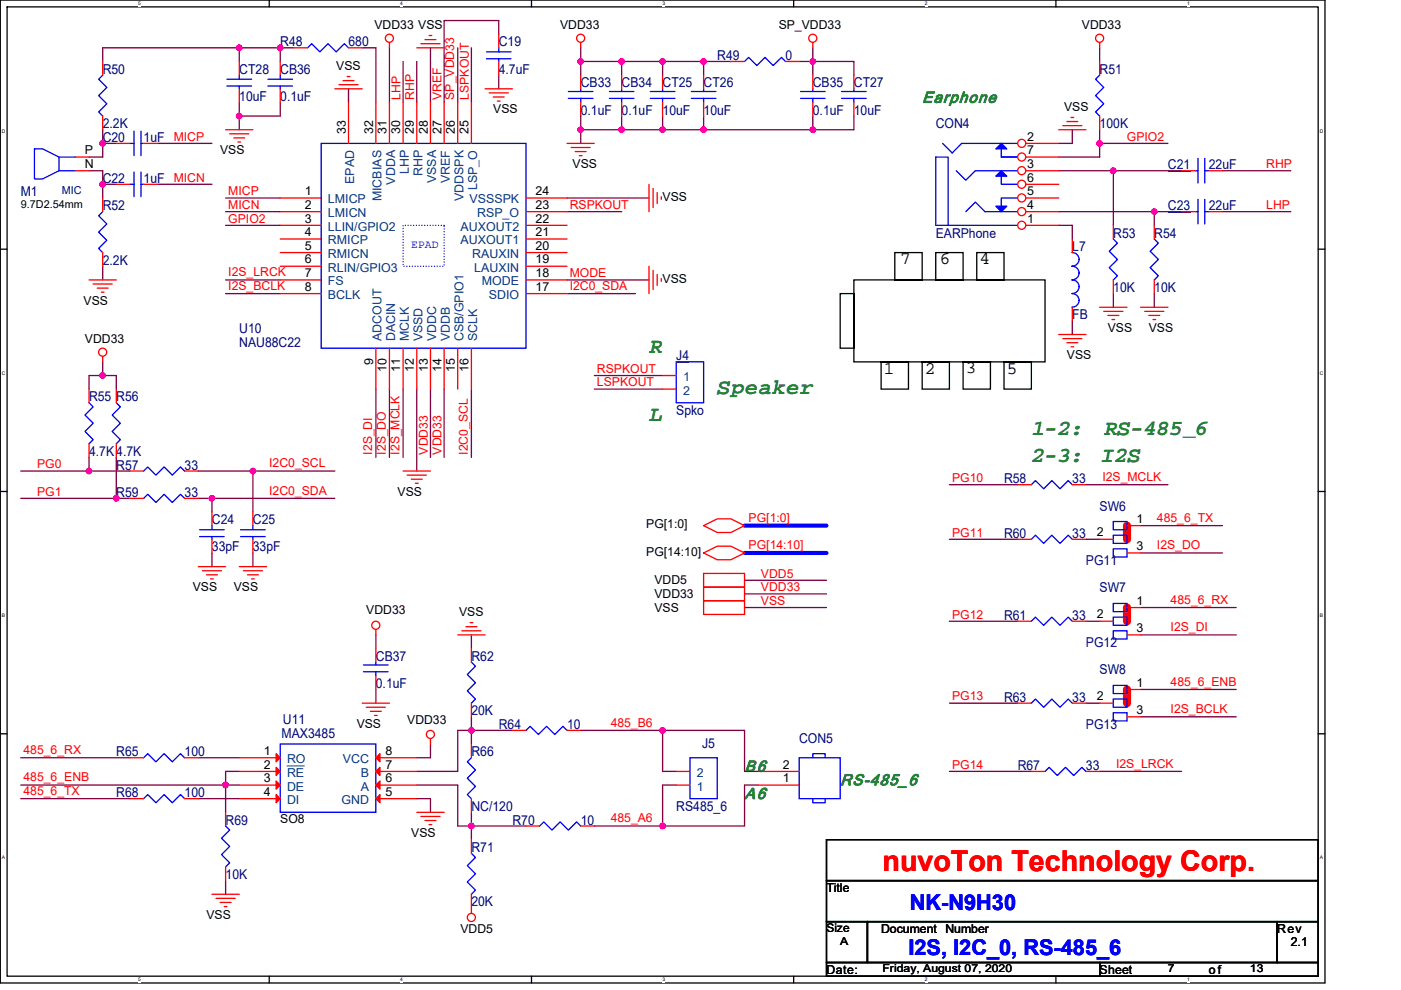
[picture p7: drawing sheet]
<svg xmlns="http://www.w3.org/2000/svg" width="297mm" height="210mm" viewBox="0 0 297 210" stroke-linecap="round" stroke-linejoin="round" font-family="sans-serif">
<path d="M.1 0h280.8v208.5h-280.8zM1.5 1.5h278v205.6h-278z" fill="none" stroke="#000" stroke-width=".28"/>
<g fill="#fff">
<path d="M29.3 .2h.6v1.1h-.6z"/>
<path d="M29.3 207.2h.6v1.2h-.6z"/>
</g>
<path d="M57.1 0v1.5M57.1 207.1v1.4" fill="none" stroke="#000" stroke-width=".28"/>
<g fill="#fff">
<path d="M84.9 .2h.5v1.1h-.5z"/>
<path d="M84.9 207.2h.5v1.2h-.5z"/>
</g>
<path d="M112.7 0v1.5M112.7 207.1v1.4" fill="none" stroke="#000" stroke-width=".28"/>
<g fill="#fff">
<path d="M140.5 .2h.6v1.1h-.6z"/>
<path d="M140.5 207.2h.6v1.2h-.6z"/>
</g>
<path d="M168.3 0v1.5M168.3 207.1v1.4" fill="none" stroke="#000" stroke-width=".28"/>
<g fill="#fff">
<path d="M196.1 .2h.5v1.1h-.5z"/>
<path d="M196.1 207.2h.5v1.2h-.5z"/>
</g>
<path d="M223.9 0v1.5M223.9 207.1v1.4" fill="none" stroke="#000" stroke-width=".28"/>
<g fill="#fff">
<path d="M251.7 .2h.5v1.1h-.5z"/>
<path d="M251.7 207.2h.5v1.2h-.5z"/>
<path d="M.4 27.2h.8v1.1h-.8z"/>
<path d="M279.8 27.2h.8v1.1h-.8z"/>
<path d="M.4 78.5h.8v1.2h-.8z"/>
<path d="M279.8 78.5h.8v1.2h-.8z"/>
</g>
<path d="M.1 52.9h1.4M279.5 52.9h1.4" fill="none" stroke="#000" stroke-width=".28"/>
<g fill="#fff">
<path d="M.4 129.9h.7v1.2h-.7z"/>
<path d="M279.8 129.9h.7v1.2h-.7z"/>
</g>
<path d="M.1 104.2h1.4M279.5 104.2h1.4" fill="none" stroke="#000" stroke-width=".28"/>
<g fill="#fff">
<path d="M.4 181.3h.7v1.2h-.7z"/>
<path d="M279.8 181.3h.7v1.2h-.7z"/>
</g>
<g fill="none" stroke="#000" stroke-width=".28">
<path d="M181 59.4h40.6v17.4h-40.6zM189.7 53.6h5.8v5.8h-5.8zM198.4 53.6h5.8v5.8h-5.8zM207.1 53.6h5.8v5.8h-5.8zM178.1 62.3h2.9v11.6h-2.9zM186.8 76.8h5.8v5.7h-5.8zM195.5 76.8h5.8v5.7h-5.8zM204.2 76.8h5.8v5.7h-5.8zM212.9 76.8h5.8v5.7h-5.8zM.1 155.6h1.4M279.5 155.6h1.4M175.2 178.1h104.3v8.7h-104.3z"/>
<path d="M175.2 186.8h104.3v8.7h-104.3zM175.2 195.5h8.7v8.7h-8.7zM183.9 195.5h86.9v8.7h-86.9zM270.8 195.5h8.7v8.7h-8.7zM175.2 204.2h57.9v2.9h-57.9zM233.1 204.2h46.4v2.9h-46.4z"/>
</g>
<path d="M238.9 111.5v2.9M238.9 128.9v2.9M238.9 146.2v2.9" fill="none" stroke="#f00" stroke-width="1.7"/>
<g fill="none" stroke="#800040" stroke-width=".28">
<path d="M50.7 10.1v2.9M50.7 10.1h-28.9v2.9M50.7 10.1h8.7M59.4 10.1v2.9M59.4 10.1h2.9M73.9 18.8v2.9M76.8 10.1h2.9v11.6M82.6 10.1v11.6M85.5 13v8.7M88.4 13v8.7M91.3 10.1v11.6M97 10.1v11.6"/>
<path d="M99.9 10.1v11.6M105.7 7.3v-2.9h-11.5v17.3M105.7 15.9v2.9M123.1 13v2.9M123.1 10.1v2.9M123.1 13h8.7M131.8 13v2.9M131.8 13h8.7M140.5 13v2.9M140.5 13h8.7M149.2 13v2.9M149.2 13h5.8"/>
<path d="M169.4 13h2.9M172.3 13h8.7v2.9M172.3 13v2.9M172.3 10.1v2.9M233.1 10.1v2.9M18.9 36.2h2.9v2.9M21.8 39.1h2.9M21.8 30.4h2.9M21.8 30.4v2.9h-2.9M21.8 39.1v2.9M21.8 27.5v2.9M33.4 30.4h11.5"/>
<path d="M33.4 39.1h11.5M50.7 21.7v2.9M50.7 24.6v2.9M59.4 21.7v2.9h-8.7M123.1 27.5v2.9M123.1 24.6v2.9M123.1 27.5h8.7M131.8 24.6v2.9M131.8 27.5h8.7M140.5 24.6v2.9M140.5 27.5h8.7M149.2 24.6v2.9"/>
<path d="M149.2 27.5h23.1M172.3 24.6v2.9M181 24.6v2.9h-8.7M224.5 36.2h11.5v11.6M227.3 27.5v2.9h-2.8M233.1 30.4h14.5M233.1 27.5v2.9M233.1 30.4v2.9h-8.6M236 36.2h14.5M259.2 36.2h14.5M21.8 56.5v2.9M47.8 42h11.6"/>
<path d="M47.8 44.9h11.6M47.8 59.4h11.6M47.8 47.8h11.6M120.2 44.9h11.6M120.2 59.4h17.4M120.2 42h17.4M224.5 47.8h2.8v2.9M224.5 44.9h20.2M244.7 44.9h5.8M244.7 44.9v2.9M259.2 44.9h14.5M21.8 79.7h2.9v2.8"/>
<path d="M21.8 79.7h-2.9v2.8M21.8 76.8v2.9M47.8 62.3h11.6M120.2 62.3h14.5M126 79.7h14.5M227.3 68.1v2.9M236 62.3v2.9M244.7 62.3v2.9M4.4 99.9h14.5M18.9 97v2.9M18.9 99.9h8.7M24.7 97v8.7"/>
<path d="M42 99.9h11.6M53.6 99.9v8.7M53.6 99.9h17.4M79.7 82.5v14.5M82.6 82.5v14.5M85.5 82.5v14.5M88.4 82.5v17.4M91.3 82.5v14.5M94.2 82.5v14.5M99.9 82.5v14.5M126 82.5h14.5M4.4 105.7h20.3"/>
<path d="M24.7 105.7h2.9M42 105.7h2.9M44.9 117.3v2.9M44.9 105.7v2.9M44.9 105.7h26.1M53.6 117.3v2.9M201.3 102.8h14.5M201.3 114.4h14.5M230.2 114.4h2.9M230.2 102.8h17.4M241.8 111.5h17.4M241.8 117.3h17.4"/>
<path d="M79.7 134.7v2.9M99.9 134.7v2.9M157.9 126h17.3M157.9 128.9h17.3M157.9 123.1h17.3M201.3 131.8h14.5M230.2 131.8h2.9M241.8 134.7h20.3M241.8 128.9h20.3M79.7 146.2v2.9M91.3 157.8v2.9h-2.9M99.9 157.8v-2.9h-2.9v8.7h-8.6"/>
<path d="M99.9 152v2.9h8.7M123.1 154.9h17.4M140.5 154.9v8.7h2.9M140.5 154.9h17.4v8.7h2.9M201.3 149.1h14.5M230.2 149.1h2.9M241.8 152h20.3M241.8 146.2h20.3M4.4 160.7h23.2M4.4 166.5h43.4M4.4 169.4h23.2M42 160.7h8.7"/>
<path d="M42 169.4h8.7M47.8 166.5v5.8M47.8 166.5h2.9M50.7 163.6h-2.9v2.9M88.4 169.4h2.9v2.9M88.4 166.5h8.6v8.7h2.9M99.9 172.3v2.9M99.9 175.2v2.9M99.9 175.2h11.6M126 175.2h14.5M143.4 166.5h-2.9v8.7M160.8 166.5h-2.9v8.7h-17.4"/>
<path d="M201.3 163.6h17.4M233.1 163.6h17.4M47.8 186.8v2.9"/>
</g>
<g fill="#f0f" stroke="#f0f" stroke-width=".28">
<circle cx="59.4" cy="10.1" r=".57"/>
<circle cx="50.7" cy="10.1" r=".57"/>
<circle cx="21.8" cy="79.6" r=".57"/>
<circle cx="21.8" cy="39.1" r=".57"/>
<circle cx="21.8" cy="30.4" r=".57"/>
<circle cx="50.7" cy="24.6" r=".57"/>
<circle cx="123.1" cy="27.5" r=".57"/>
<circle cx="123.1" cy="13" r=".57"/>
<circle cx="131.8" cy="27.5" r=".57"/>
<circle cx="149.2" cy="27.5" r=".57"/>
<circle cx="140.5" cy="27.5" r=".57"/>
<circle cx="172.3" cy="27.5" r=".57"/>
<circle cx="172.3" cy="13" r=".57"/>
<circle cx="149.2" cy="13" r=".57"/>
<circle cx="140.5" cy="13" r=".57"/>
<circle cx="131.8" cy="13" r=".57"/>
<circle cx="44.9" cy="105.7" r=".57"/>
<circle cx="53.6" cy="99.9" r=".57"/>
<circle cx="18.9" cy="99.9" r=".57"/>
<circle cx="24.7" cy="105.7" r=".57"/>
<circle cx="233.1" cy="30.4" r=".57"/>
<circle cx="244.7" cy="44.9" r=".57"/>
<circle cx="236" cy="36.2" r=".57"/>
<circle cx="47.8" cy="166.5" r=".57"/>
<circle cx="99.9" cy="175.2" r=".57"/>
<circle cx="99.9" cy="154.9" r=".57"/>
<circle cx="140.5" cy="154.9" r=".57"/>
<circle cx="140.5" cy="175.2" r=".57"/>
</g>
<path d="M157.9 111.5h17.3M157.9 117.3h17.3" fill="none" stroke="#00f" stroke-width=".87"/>
<g fill="none" stroke="#f00" stroke-width=".28">
<path d="M21.8 13v2.9M50.7 18.8v2.9M50.7 13v2.9M62.3 10.1h2.9M71 18.8h5.8M71.9 18h4M72.7 17.1h2.4M73.6 16.2h.6M73.9 10.1h2.9M82.6 9v1.1M88.4 10.1h5.8M89.2 9.3h4.1"/>
<path d="M90.1 8.4h2.3M91 7.5h.5M102.8 18.8h5.8M103.7 19.7h4.1M105.7 13v2.9M105.7 7.3v2.8M123.1 9v1.1M123.1 15.9v2.9M140.5 15.9v2.9M149.2 15.9v2.9M155 13h2.9M166.6 13h2.8"/>
<path d="M172.3 9v1.1M172.3 15.9v2.9M181 15.9v2.9M233.1 9v1.1M233.1 13v2.9M16 33.3h2.9M16 36.2h2.9M21.8 24.6v2.9M24.7 30.4h2.9M24.7 39.1h2.9M30.5 30.4h2.9M30.5 39.1h2.9"/>
<path d="M47.8 27.5h5.8M48.7 28.4h4M49.6 29.3h2.3M50.4 30.1h.6M73.9 21.7v8.7M79.7 21.7v8.7M82.6 21.7v8.7M85.5 21.7v8.7M88.4 21.7v8.7M91.3 21.7v8.7M94.2 21.7v8.7M97 21.7v8.7"/>
<path d="M99.9 21.7v8.7M104.6 20.6h2.3M105.4 21.4h.6M120.2 30.4h5.8M121.1 31.3h4M122 32.2h2.3M122.8 33h.6M123.1 21.7v2.9M137.6 39.1v5.8M138.5 40v4M140.5 21.7v2.9M149.2 21.7v2.9"/>
<path d="M172.3 21.7v2.9M181 21.7v2.9M224.5 27.5h5.7M225.3 26.6h4.1M226.2 25.8h2.3M227.1 24.9h.5M233.1 24.6v2.9M250.5 36.2h2.9M256.3 36.2h2.9M18.9 59.4h5.8M21.8 53.6v2.9M21.8 42v2.9"/>
<path d="M59.4 42h8.7M59.4 44.9h8.7M59.4 47.8h8.7M59.4 50.7h8.7M59.4 53.6h8.7M59.4 56.5h8.7M59.4 59.4h8.7M111.5 59.4h8.7M111.5 56.5h8.7M111.5 53.6h8.7M111.5 50.7h8.7M111.5 47.8h8.7"/>
<path d="M111.5 44.9h8.7M111.5 42h8.7M137.6 56.5v5.8M138.5 57.3v4.1M139.3 40.8v2.4M139.3 58.2v2.3M140.2 41.7v.6M140.2 59.1v.6M227.3 50.7v2.9M236 47.8v2.9M236 59.4v2.9M250.5 44.9h2.9"/>
<path d="M256.3 44.9h2.9M19.7 60.2h4.1M20.6 61.1h2.3M21.5 62h.6M21.8 75.6v1.2M59.4 62.3h8.7M79.7 73.9v8.6M82.6 73.9v8.6M85.5 73.9v8.6M88.4 73.9v8.6M91.3 73.9v8.6M94.2 73.9v8.6"/>
<path d="M97 73.9v8.6M99.9 73.9v8.6M111.5 62.3h8.7M224.5 71h5.7M225.3 71.8h4.1M226.2 72.7h2.3M227.1 73.6h.5M227.3 65.2v2.9M233.1 65.2h5.8M234 66h4.1M234.9 66.9h2.3M235.8 67.8h.5"/>
<path d="M241.8 65.2h5.8M242.7 66h4.1M243.6 66.9h2.3M244.5 67.8h.5M18.9 82.5v2.9M18.9 94.1v2.9M85.5 99.9h5.8M27.6 105.7h2.9M39.1 105.7h2.9M44.9 114.4v2.9M44.9 108.6v2.9M53.6 114.4v2.9"/>
<path d="M53.6 108.6v2.9M86.3 100.8h4.1M87.2 101.6h2.3M88.1 102.5h.6M149.2 111.5l2.9-1.5h2.9l2.9 1.5-2.9 1.4h-2.9zM149.2 117.3l2.9-1.5h2.9l2.9 1.5-2.9 1.4h-2.9zM215.8 102.8h2.9M227.3 102.8h2.9M233.1 114.4h2.9M238.9 111.5h2.9M238.9 117.3h2.9M42 120.2h5.8"/>
<path d="M42.9 121.1h4.1M43.8 121.9h2.3M44.6 122.8h.6M50.7 120.2h5.8M51.6 121.1h4M52.5 121.9h2.3M53.3 122.8h.6M79.7 133.5v1.2M97 134.7h5.8M97.9 133.8h4.1M98.8 132.9h2.3M99.7 132.1h.5"/>
<path d="M99.9 137.6v2.8M149.2 124.5h8.7v2.9h-8.7zM149.2 127.4h8.7v2.9h-8.7zM149.2 121.6h8.7v2.9h-8.7zM233.1 131.8h2.9M238.9 128.9h2.9M238.9 134.7h2.9M76.8 149.1h5.8M77.7 150h4M78.5 150.9h2.3M79.4 151.7h.6M91.3 156.7v1.1"/>
<path d="M99.9 157.8v2.9M99.9 149.1v2.9M215.8 149.1h2.9M227.3 149.1h2.9M233.1 149.1h2.9M238.9 146.2h2.9M238.9 152h2.9M27.6 160.7h2.9M39.1 160.7h2.9M47.8 172.3v2.9M50.7 160.7h8.7M50.7 163.6h8.7"/>
<path d="M50.7 166.5h8.7M50.7 169.4h8.7M79.7 160.7h8.7M79.7 163.6h8.7M79.7 166.5h8.7M79.7 169.4h8.7M88.4 172.3h5.8M89.2 173.2h4.1M90.1 174h2.3M91 174.9h.5M99.9 178.1v2.9M99.9 169.4v2.9"/>
<path d="M111.5 175.2h2.9M123.1 175.2h2.9M143.4 166.5h2.9M143.4 163.6h2.9M218.7 163.6h2.9M230.2 163.6h2.9M44.9 189.7h5.8M45.8 190.5h4.1M46.7 191.4h2.3M47.5 192.3h.6M47.8 183.9v2.9M99.9 189.7v4"/>
<circle cx="82.6" cy="8.1" r=".86"/>
<circle cx="123.1" cy="8.1" r=".86"/>
<circle cx="172.3" cy="8.1" r=".86"/>
<circle cx="233.1" cy="8.1" r=".86"/>
<circle cx="21.8" cy="74.7" r=".86"/>
<circle cx="79.7" cy="132.6" r=".86"/>
<circle cx="91.3" cy="155.8" r=".86"/>
<circle cx="99.9" cy="194.6" r=".86"/>
</g>
<g fill="none" stroke="#00f" stroke-width=".28">
<path d="M21.8 15.9l-.9 .9 1.7 1.7-1.7 1.8 1.7 1.7-1.7 1.7 .9 .9M48.1 16.8h5.2M48.1 18.2h5.2M50.7 18.2v.6M50.7 15.9v.9M65.2 10.1l.9-.8 1.7 1.7 1.8-1.7 1.7 1.7 1.7-1.7 .9 .8M103.1 11h5.2M103.1 12.5h5.2M105.7 12.5v.5M105.7 10.1v.9M120.5 19.4h5.2M123.1 18.8v.6"/>
<path d="M137.9 19.4h5.2M140.5 18.8v.6M146.6 19.4h5.2M149.2 18.8v.6M157.9 13l.8-.8 1.8 1.7 1.7-1.7 1.7 1.7 1.8-1.7 .9 .8M169.7 19.4h5.2M172.3 18.8v.6M178.4 19.4h5.2M181 18.8v.6M233.1 15.9l-.8 .9 1.7 1.7-1.7 1.8 1.7 1.7-1.7 1.7 .8 .9M7.3 31.6h1.7l3.5 1.7v2.9l-3.5 1.8h-1.7zM12.5 33.3h3.5"/>
<path d="M12.5 36.2h3.5M27.6 30.4h.8M27.6 39.1h.8M28.4 27.8v5.2M28.4 36.5v5.2M29.9 27.8v5.2M29.9 36.5v5.2M29.9 30.4h.6M29.9 39.1h.6M68.1 30.4h43.4v43.5h-43.4zM120.5 20.9h5.2M123.1 20.9v.8"/>
<path d="M137.9 20.9h5.2M140.5 20.9v.8M146.6 20.9h5.2M149.2 20.9v.8M169.7 20.9h5.2M172.3 20.9v.8M178.4 20.9h5.2M181 20.9v.8M199.9 30.4l2 2 2-2h11.9M202.8 36.2l2 2 2-2h9M212.3 37.4v1.7h3.5M212.3 31.6v1.7h3.5"/>
<path d="M253.4 36.2h.6M254 33.6v5.2M255.4 36.2h.9M255.4 33.6v5.2M21.8 44.9l-.9 .9 1.7 1.7-1.7 1.7 1.7 1.8-1.7 1.7 .9 .9M201 47.8v-14.5h-2.6v14.5h17.4M204.8 44.9l2-2 2 2h7M215.8 42h-3.5v1.7M227.3 53.6a1.44 1.44 0 0 1 1.5 1.4 1.46 1.46 0 0 1-1.5 1.5 1.44 1.44 0 0 1 1.5 1.4 1.46 1.46 0 0 1-1.5 1.5 1.45 1.45 0 0 1 1.5 1.4 1.45 1.45 0 0 1-1.5 1.5M236 50.7l.9 .9-1.7 1.7 1.7 1.7-1.7 1.8 1.7 1.7-.9 .9M253.4 44.9h.6M254 42.3v5.2"/>
<path d="M255.4 44.9h.9M255.4 42.3v5.2M227.3 62.3a1.45 1.45 0 0 1 1.5 1.4 1.45 1.45 0 0 1-1.5 1.5M18.9 85.4l.8 .9-1.7 1.7 1.7 1.8-1.7 1.7 1.7 1.8-.8 .8M30.5 105.7l.8-.9 1.8 1.8 1.7-1.8 1.7 1.8 1.8-1.8 .8 .9M42.3 112.4h5.2M42.3 113.8h5.2M44.9 113.8v.6M44.9 111.5v.9M51 112.4h5.2M51 113.8h5.2M53.6 113.8v.6"/>
<path d="M53.6 111.5v.9M218.7 102.8l.8-.9 1.8 1.8 1.7-1.8 1.7 1.8 1.8-1.8 .8 .9M236 113.5h2.9v1.8h-2.9zM236 116.4h2.9v1.8h-2.9zM236 110.6h2.9v1.8h-2.9zM236 130.9h2.9v1.7h-2.9zM236 133.8h2.9v1.7h-2.9zM236 128h2.9v1.7h-2.9zM59.4 157.8h20.3v14.5h-20.3zM99.9 140.4l.9 .9-1.7 1.8 1.7 1.7-1.7 1.7 1.7 1.8-.9 .8M218.7 149.1l.8-.8 1.8 1.7 1.7-1.7 1.7 1.7 1.8-1.7 .8 .8M236 148.3h2.9v1.7h-2.9z"/>
<path d="M236 151.2h2.9v1.7h-2.9zM236 145.4h2.9v1.7h-2.9zM30.5 160.7l.8-.8 1.8 1.7 1.7-1.7 1.7 1.7 1.8-1.7 .8 .8M47.8 175.2l.9 .9-1.7 1.7 1.7 1.7-1.7 1.8 1.7 1.7-.9 .9M99.9 160.7l-.8 .9 1.7 1.7-1.7 1.8 1.7 1.7-1.7 1.7 .8 .9M114.4 175.2l.9-.9 1.7 1.8 1.8-1.8 1.7 1.8 1.8-1.8 .8 .9M146.3 160.7h5.8v8.7h-5.8zM221.6 163.6l.8-.8 1.8 1.7 1.7-1.7 1.7 1.7 1.8-1.7 .8 .8M99.9 181l.9 .9-1.7 1.7 1.7 1.7-1.7 1.8 1.7 1.7-.9 .9"/>
</g>
<path d="M85.5 47.8h8.7v8.7h-8.7z" fill="none" stroke="#00f" stroke-width=".28" stroke-dasharray="0 .6"/>
<path d="M247.6 36.3h4.8M247.6 45h4.8" fill="none" stroke="#000080" stroke-width=".21"/>
<g fill="#f00" stroke="#f00" stroke-width=".28">
<path d="M58.5 159.9l.9 .8-.9 .9z"/>
<path d="M58.5 162.8l.9 .8-.9 .9z"/>
<path d="M58.5 165.7l.9 .8-.9 .9z"/>
<path d="M58.5 168.5l.9 .9-.9 .9z"/>
<path d="M80.6 159.9v1.7l-.9-.9z"/>
<path d="M80.6 162.8v1.7l-.9-.9z"/>
<path d="M79.7 166.5l.9-.8v1.7z"/>
<path d="M79.7 169.4l.9-.9v1.8z"/>
</g>
<path d="M60.9 162.5h3.6" fill="none" stroke="#004080" stroke-width=".21"/>
<g fill="#00f" stroke="#00f" stroke-width=".28">
<path d="M211.1 37.4l1.2-1.2 1.2 1.2z" fill-rule="evenodd"/>
<path d="M211.1 43.7h2.4l-1.2 1.2z" fill-rule="evenodd"/>
<path d="M212.3 30.4l1.2 1.2h-2.4z" fill-rule="evenodd"/>
</g>
<circle cx="216.6" cy="36.2" r=".86" fill="#fff" stroke="#f00" stroke-width=".28"/>
<path d="M217.5 36.2h7" fill="none" stroke="#f00" stroke-width=".28"/>
<circle cx="216.6" cy="39.1" r=".86" fill="#fff" stroke="#f00" stroke-width=".28"/>
<path d="M217.5 39.1h7" fill="none" stroke="#f00" stroke-width=".28"/>
<circle cx="216.6" cy="42" r=".86" fill="#fff" stroke="#f00" stroke-width=".28"/>
<path d="M217.5 42h7" fill="none" stroke="#f00" stroke-width=".28"/>
<circle cx="216.6" cy="44.9" r=".86" fill="#fff" stroke="#f00" stroke-width=".28"/>
<path d="M217.5 44.9h7" fill="none" stroke="#f00" stroke-width=".28"/>
<circle cx="216.6" cy="47.8" r=".86" fill="#fff" stroke="#f00" stroke-width=".28"/>
<path d="M217.5 47.8h7" fill="none" stroke="#f00" stroke-width=".28"/>
<circle cx="216.6" cy="33.3" r=".86" fill="#fff" stroke="#f00" stroke-width=".28"/>
<path d="M217.5 33.3h7" fill="none" stroke="#f00" stroke-width=".28"/>
<circle cx="216.6" cy="30.4" r=".86" fill="#fff" stroke="#f00" stroke-width=".28"/>
<g fill="none" stroke="#f00" stroke-width=".28">
<path d="M59.4 18.8v2.9M59.4 13v2.9M131.8 15.9v2.9M131.8 21.7v2.9M217.5 30.4h7M244.7 47.8v2.9M244.7 59.4v2.9M140.5 79.7h2.9M24.7 82.5v2.9M24.7 94.1v2.9M27.6 99.9h2.9M39.1 99.9h2.9"/>
<path d="M140.5 82.5h2.9M215.8 114.4h2.9M227.3 114.4h2.9M79.7 137.6v2.8M215.8 131.8h2.9M227.3 131.8h2.9M79.7 143.3v2.9M108.6 154.9h2.9M120.2 154.9h2.9M27.6 169.4h2.9M39.1 169.4h2.9M160.8 166.5h8.6"/>
<path d="M160.8 163.6h8.6"/>
</g>
<g fill="none" stroke="#00f" stroke-width=".28">
<path d="M56.8 16.8h5.2M56.8 18.2h5.2M59.4 18.2v.6M59.4 15.9v.9M129.2 19.4h5.2M131.8 18.8v.6M129.2 20.9h5.2M131.8 20.9v.8M244.7 50.7l.9 .9-1.7 1.7 1.7 1.7-1.7 1.8 1.7 1.7-.9 .9M143.4 76.8h5.8v8.6h-5.8zM24.7 85.4l.8 .9-1.7 1.7 1.7 1.8-1.7 1.7 1.7 1.8-.8 .8M30.5 99.9l.8-.9 1.8 1.8 1.7-1.8 1.7 1.8 1.8-1.8 .8 .9"/>
<path d="M218.7 114.4l.8-.9 1.8 1.8 1.7-1.8 1.7 1.8 1.8-1.8 .8 .9M218.7 131.8l.8-.9 1.8 1.7 1.7-1.7 1.7 1.7 1.8-1.7 .8 .9M77.1 142.5h5.2M77.1 141h5.2M79.7 140.4v.6M79.7 142.5v.8M111.5 154.9l.9-.8 1.7 1.7 1.8-1.7 1.7 1.7 1.8-1.7 .8 .8M30.5 169.4l.8-.9 1.8 1.8 1.7-1.8 1.7 1.8 1.8-1.8 .8 .9M169.4 160.7h8.7v8.7h-8.7zM172.3 169.4v.9h2.6v-.9M172.3 160.7v-.8h2.6v.8"/>
</g>
<path d="M143.4 76.8h2.7" fill="none" stroke="#000080" stroke-width=".21"/>
<g fill="#f0f" stroke="#f0f" stroke-width=".28">
<circle cx="59.4" cy="10.1" r=".57"/>
<circle cx="50.7" cy="10.1" r=".57"/>
<circle cx="21.8" cy="79.6" r=".57"/>
<circle cx="21.8" cy="39.1" r=".57"/>
<circle cx="21.8" cy="30.4" r=".57"/>
<circle cx="50.7" cy="24.6" r=".57"/>
<circle cx="123.1" cy="27.5" r=".57"/>
<circle cx="123.1" cy="13" r=".57"/>
<circle cx="131.8" cy="27.5" r=".57"/>
<circle cx="149.2" cy="27.5" r=".57"/>
<circle cx="140.5" cy="27.5" r=".57"/>
<circle cx="172.3" cy="27.5" r=".57"/>
<circle cx="172.3" cy="13" r=".57"/>
<circle cx="149.2" cy="13" r=".57"/>
<circle cx="140.5" cy="13" r=".57"/>
<circle cx="131.8" cy="13" r=".57"/>
<circle cx="44.9" cy="105.7" r=".57"/>
<circle cx="53.6" cy="99.9" r=".57"/>
<circle cx="18.9" cy="99.9" r=".57"/>
<circle cx="24.7" cy="105.7" r=".57"/>
<circle cx="233.1" cy="30.4" r=".57"/>
<circle cx="244.7" cy="44.9" r=".57"/>
<circle cx="236" cy="36.2" r=".57"/>
<circle cx="47.8" cy="166.5" r=".57"/>
<circle cx="99.9" cy="175.2" r=".57"/>
<circle cx="99.9" cy="154.9" r=".57"/>
<circle cx="140.5" cy="154.9" r=".57"/>
<circle cx="140.5" cy="175.2" r=".57"/>
</g>
<text font-size="6.1" fill="#f00" x="187.1" y="184.8">nuvoTon Technology Corp.</text>
<g font-size="4.6" fill="#008000">
<text x="137.6" y="74.9">R</text>
<text x="152.1" y="83.6">Speaker</text>
<text x="137.6" y="89.3">L</text>
<text x="218.7" y="92.2">1-2:</text>
<text x="234.1" y="92.2">RS-485_6</text>
<text x="218.7" y="98">2-3:</text>
<text x="233.5" y="98">I2S</text>
</g>
<g font-size="4.6" fill="#00f">
<text x="192.9" y="193.1">NK-N9H30</text>
<text x="192.6" y="202.6">I2S, I2C_0, RS-485_6</text>
</g>
<g font-size="3.7">
<text x="190.9" y="56">7</text>
<text x="199.3" y="56">6</text>
<text x="207.7" y="56">4</text>
<text x="187.4" y="79.4">1</text>
<text x="196.1" y="79.4">2</text>
<text x="204.8" y="79.1">3</text>
<text x="213.5" y="79.4">5</text>
</g>
<g font-size="3.4" fill="#008000">
<text x="195.5" y="21.8">Earphone</text>
<text x="157.9" y="163.6">B6</text>
<text x="178.1" y="166.5">RS-485_6</text>
<text x="157.9" y="169.4">A6</text>
</g>
<g font-size="2.9" fill="#000080">
<text x="59.4" y="9.8">R48</text>
<text x="73.9" y="9.8">680</text>
<text x="105.7" y="9.8">C19</text>
<text x="21.8" y="15.6">R50</text>
<text x="50.7" y="15.6">CT28</text>
<text x="59.4" y="15.6">CB36</text>
<text x="105.7" y="15.6">4.7uF</text>
<text x="152.1" y="12.7">R49</text>
<text x="166.6" y="12.7">0</text>
<text x="233.1" y="15.6">R51</text>
<text x="50.7" y="21.4">10uF</text>
<text x="59.4" y="21.4">0.1uF</text>
<text x="123.1" y="18.5">CB33</text>
<text x="131.8" y="18.5">CB34</text>
<text x="140.5" y="18.5">CT25</text>
<text x="149.2" y="18.5">CT26</text>
<text x="172.3" y="18.5">CB35</text>
<text x="181" y="18.5">CT27</text>
<text x="21.8" y="27.2">2.2K</text>
<text x="123.1" y="24.3">0.1uF</text>
<text x="131.8" y="24.3">0.1uF</text>
<text x="140.5" y="24.3">10uF</text>
<text x="149.2" y="24.3">10uF</text>
<text x="172.3" y="24.3">0.1uF</text>
<text x="181" y="24.3">10uF</text>
<text x="198.4" y="27.2">CON4</text>
<text x="233.1" y="27.2">100K</text>
<text x="21.8" y="30.1">C20</text>
<text x="30.5" y="30.1">1uF</text>
<text x="247.6" y="35.9">C21</text>
<text x="256.3" y="35.9">22uF</text>
<text x="4.4" y="41.7">M1</text>
<text x="21.8" y="38.8">C22</text>
<text x="30.5" y="38.8">1uF</text>
<text x="21.8" y="44.6">R52</text>
<text x="247.6" y="44.6">C23</text>
<text x="256.3" y="44.6">22uF</text>
<text x="198.4" y="50.4">EARPhone</text>
<text x="227.3" y="53.3">L7</text>
<text x="236" y="50.4">R53</text>
<text x="244.7" y="50.4">R54</text>
<text x="21.8" y="56.2">2.2K</text>
<text x="236" y="62">10K</text>
<text x="244.7" y="62">10K</text>
<text x="50.7" y="70.6">U10</text>
<text x="227.3" y="67.8">FB</text>
<text x="50.7" y="73.5">NAU88C22</text>
<text x="143.4" y="76.4">J4</text>
<text x="18.9" y="85.1">R55 R56</text>
<text x="143.4" y="88">Spko</text>
<text x="18.9" y="96.7">4.7K4.7K</text>
<text x="24.7" y="99.6">R57</text>
<text x="39.1" y="99.6">33</text>
<text x="24.7" y="105.4">R59</text>
<text x="39.1" y="105.4">33</text>
<text x="212.9" y="102.5">R58</text>
<text x="227.3" y="102.5">33</text>
<text x="44.9" y="111.2">C24</text>
<text x="53.6" y="111.2">C25</text>
<text x="233.1" y="108.3">SW6</text>
<text x="44.9" y="117">33pF</text>
<text x="53.6" y="117">33pF</text>
<text x="212.9" y="114.1">R60</text>
<text x="227.3" y="114.1">33</text>
<text x="230.2" y="119.9">PG11</text>
<text x="233.1" y="125.7">SW7</text>
<text x="212.9" y="131.4">R61</text>
<text x="227.3" y="131.4">33</text>
<text x="230.2" y="137.2">PG12</text>
<text x="79.7" y="140.1">CB37</text>
<text x="99.9" y="140.1">R62</text>
<text x="233.1" y="143">SW8</text>
<text x="79.7" y="145.9">0.1uF</text>
<text x="212.9" y="148.8">R63</text>
<text x="227.3" y="148.8">33</text>
<text x="60" y="153.5">U11</text>
<text x="99.9" y="151.7">20K</text>
<text x="105.7" y="154.6">R64</text>
<text x="120.2" y="154.6">10</text>
<text x="230.2" y="154.6">PG13</text>
<text x="24.7" y="160.4">R65</text>
<text x="39.1" y="160.4">100</text>
<text x="59.7" y="156.6">MAX3485</text>
<text x="99.9" y="160.4">R66</text>
<text x="148.9" y="158.7">J5</text>
<text x="169.4" y="157.5">CON5</text>
<text x="215.8" y="163.3">R67</text>
<text x="230.2" y="163.3">33</text>
<text x="24.7" y="169.1">R68</text>
<text x="39.1" y="169.1">100</text>
<text x="99.9" y="172">NC/120</text>
<text x="143.4" y="172">RS485_6</text>
<text x="47.8" y="174.9">R69</text>
<text x="108.6" y="174.9">R70</text>
<text x="123.1" y="174.9">10</text>
<text x="99.9" y="180.7">R71</text>
<text x="47.8" y="186.5">10K</text>
<text x="99.9" y="192.3">20K</text>
</g>
<g font-size="2.6">
<text x="79.4" y="6.1">VDD33 VSS</text>
<text x="118.8" y="6.1">VDD33</text>
<text x="165.1" y="6.1">SP_VDD33</text>
<text x="229.4" y="6.1">VDD33</text>
<text x="71.3" y="14.8">VSS</text>
<text x="225.6" y="23.5">VSS</text>
<text x="73.3" y="28.4" transform="rotate(-90 73.3 28.4)">33</text>
<text x="79.1" y="28.4" transform="rotate(-90 79.1 28.4)">32</text>
<text x="82" y="28.4" transform="rotate(-90 82 28.4)">31</text>
<text x="84.9" y="28.4" transform="rotate(-90 84.9 28.4)">30</text>
<text x="87.8" y="28.4" transform="rotate(-90 87.8 28.4)">29</text>
<text x="90.7" y="28.4" transform="rotate(-90 90.7 28.4)">28</text>
<text x="93.6" y="28.4" transform="rotate(-90 93.6 28.4)">27</text>
<text x="96.5" y="28.4" transform="rotate(-90 96.5 28.4)">26</text>
<text x="99.4" y="28.4" transform="rotate(-90 99.4 28.4)">25</text>
<text x="104.6" y="24.1">VSS</text>
<text x="217.8" y="29.8">2</text>
<text x="18" y="32.7">P</text>
<text x="18" y="35.6">N</text>
<text x="46.7" y="32.7">VSS</text>
<text x="121.4" y="35.6">VSS</text>
<text x="217.8" y="35.6">3</text>
<text x="217.8" y="32.7">7</text>
<text x="64.6" y="41.4">1</text>
<text x="113.6" y="41.4">24</text>
<text x="217.8" y="38.5">6</text>
<text x="217.8" y="41.4">5</text>
<text x="64.6" y="44.3">2</text>
<text x="64.6" y="47.2">3</text>
<text x="113.6" y="47.2">22</text>
<text x="113.6" y="44.3">23</text>
<text x="140.5" y="42.6">VSS</text>
<text x="217.8" y="44.3">4</text>
<text x="217.8" y="47.2">1</text>
<text x="64.6" y="50.1">4</text>
<text x="64.6" y="53">5</text>
<text x="113.6" y="53">20</text>
<text x="113.6" y="50.1">21</text>
<text x="64.6" y="55.9">6</text>
<text x="64.6" y="58.8">7</text>
<text x="113.6" y="58.8">18</text>
<text x="113.6" y="55.9">19</text>
<text x="140.5" y="60">VSS</text>
<text x="17.7" y="64.6">VSS</text>
<text x="64.6" y="61.7">8</text>
<text x="113.6" y="61.7">17</text>
<text x="234.9" y="70.4">VSS</text>
<text x="243.6" y="70.4">VSS</text>
<text x="18" y="72.7">VDD33</text>
<text x="79.1" y="77.3" transform="rotate(-90 79.1 77.3)">9</text>
<text x="226.2" y="76.2">VSS</text>
<text x="82" y="78.8" transform="rotate(-90 82 78.8)">10</text>
<text x="84.9" y="78.8" transform="rotate(-90 84.9 78.8)">11</text>
<text x="87.8" y="78.8" transform="rotate(-90 87.8 78.8)">12</text>
<text x="90.7" y="78.8" transform="rotate(-90 90.7 78.8)">13</text>
<text x="93.6" y="78.8" transform="rotate(-90 93.6 78.8)">14</text>
<text x="96.5" y="78.8" transform="rotate(-90 96.5 78.8)">15</text>
<text x="99.4" y="78.8" transform="rotate(-90 99.4 78.8)">16</text>
<text x="84.3" y="105.1">VSS</text>
<text x="137" y="112.1">PG[1:0]</text>
<text x="232.6" y="113.8">2</text>
<text x="241" y="110.9">1</text>
<text x="137" y="117.9">PG[14:10]</text>
<text x="241" y="116.7">3</text>
<text x="40.9" y="125.4">VSS</text>
<text x="49.6" y="125.4">VSS</text>
<text x="138.7" y="124">VDD5</text>
<text x="77.7" y="130.3">VDD33</text>
<text x="97.3" y="130.6">VSS</text>
<text x="138.7" y="126.9">VDD33</text>
<text x="138.7" y="129.8">VSS</text>
<text x="232.6" y="131.2">2</text>
<text x="241" y="128.3">1</text>
<text x="241" y="134.1">3</text>
<text x="232.6" y="148.5">2</text>
<text x="241" y="145.6">1</text>
<text x="75.6" y="154.4">VSS</text>
<text x="86.3" y="153.5">VDD33</text>
<text x="241" y="151.4">3</text>
<text x="55.9" y="160.1">1</text>
<text x="81.7" y="160.1">8</text>
<text x="55.9" y="165.9">3</text>
<text x="55.9" y="163">2</text>
<text x="81.7" y="163">7</text>
<text x="81.7" y="165.9">6</text>
<text x="165.9" y="165.9">1</text>
<text x="165.9" y="163">2</text>
<text x="55.9" y="168.8">4</text>
<text x="81.7" y="168.8">5</text>
<text x="59.4" y="174.6">SO8</text>
<text x="87.2" y="177.5">VSS</text>
<text x="175.2" y="189.1">Title</text>
<text x="43.8" y="194.9">VSS</text>
<text x="97.6" y="197.8">VDD5</text>
<text x="186.8" y="197.8">Document Number</text>
<text x="270.8" y="197.8">Rev</text>
<text x="273.7" y="200.7">2.1</text>
<text x="175.2" y="206.5">Date:</text>
<text x="233.1" y="206.5">Sheet</text>
<text x="256.3" y="206.5">of</text>
</g>
<g font-size="2.6" fill="#f00">
<text x="84.9" y="21.2" transform="rotate(-90 84.9 21.2)">LHP</text>
<text x="87.8" y="21.2" transform="rotate(-90 87.8 21.2)">RHP</text>
<text x="93.6" y="21.2" transform="rotate(-90 93.6 21.2)">VREF</text>
<text x="96.3" y="21.2" transform="rotate(-90 96.3 21.2)">SP_VDD33</text>
<text x="99.4" y="21.2" transform="rotate(-90 99.4 21.2)">LSPKOUT</text>
<text x="36.8" y="29.8">MICP</text>
<text x="238.9" y="29.8">GPIO2</text>
<text x="268.5" y="35.6">RHP</text>
<text x="36.8" y="38.5">MICN</text>
<text x="48.4" y="41.4">MICP</text>
<text x="48.4" y="44.3">MICN</text>
<text x="48.4" y="47.2">GPIO2</text>
<text x="120.8" y="44.3">RSPKOUT</text>
<text x="268.5" y="44.3">LHP</text>
<text x="48.4" y="58.6">I2S_LRCK</text>
<text x="120.8" y="58.8">MODE</text>
<text x="48.4" y="61.5">I2S_BCLK</text>
<text x="120.8" y="61.5">I2C0_SDA</text>
<text x="126.6" y="79.1">RSPKOUT</text>
<text x="126.6" y="82">LSPKOUT</text>
<text x="7.9" y="99.3">PG0</text>
<text x="57.1" y="99.1">I2C0_SCL</text>
<text x="78.9" y="96.4" transform="rotate(-90 78.9 96.4)">I2S_DI</text>
<text x="81.8" y="96.4" transform="rotate(-90 81.8 96.4)">I2S_DO</text>
<text x="84.7" y="96.4" transform="rotate(-90 84.7 96.4)">I2S_MCLK</text>
<text x="90.7" y="96.4" transform="rotate(-90 90.7 96.4)">VDD33</text>
<text x="93.6" y="96.4" transform="rotate(-90 93.6 96.4)">VDD33</text>
<text x="99.2" y="96.4" transform="rotate(-90 99.2 96.4)">I2C0_SCL</text>
<text x="7.9" y="105.1">PG1</text>
<text x="57.1" y="104.9">I2C0_SDA</text>
<text x="201.9" y="102.2">PG10</text>
<text x="233.7" y="102">I2S_MCLK</text>
<text x="158.7" y="110.6">PG[1:0]</text>
<text x="201.9" y="113.8">PG11</text>
<text x="245.3" y="110.7">485_6_TX</text>
<text x="158.7" y="116.4">PG[14:10]</text>
<text x="245.3" y="116.5">I2S_DO</text>
<text x="161.3" y="125.4">VDD33</text>
<text x="161.3" y="122.5">VDD5</text>
<text x="161.3" y="128.3">VSS</text>
<text x="201.9" y="131.2">PG12</text>
<text x="248.2" y="128.1">485_6_RX</text>
<text x="248.2" y="133.9">I2S_DI</text>
<text x="201.9" y="148.6">PG13</text>
<text x="248.2" y="145.5">485_6_ENB</text>
<text x="129.5" y="154.1">485_B6</text>
<text x="248.2" y="151.3">I2S_BCLK</text>
<text x="5" y="159.9">485_6_RX</text>
<text x="5" y="165.7">485_6_ENB</text>
<text x="201.9" y="163">PG14</text>
<text x="236.6" y="162.8">I2S_LRCK</text>
<text x="5" y="168.6">485_6_TX</text>
<text x="129.5" y="174.4">485_A6</text>
</g>
<g font-size="2.6" fill="#004080">
<text x="75.1" y="39" transform="rotate(-90 75.1 39)">EPAD</text>
<text x="83.8" y="39.2" transform="rotate(-90 83.8 39.2)">VDDA</text>
<text x="86.7" y="37" transform="rotate(-90 86.7 37)">LHP</text>
<text x="89.6" y="37.4" transform="rotate(-90 89.6 37.4)">RHP</text>
<text x="92.5" y="38.9" transform="rotate(-90 92.5 38.9)">VSSA</text>
<text x="95.4" y="38.9" transform="rotate(-90 95.4 38.9)">VREF</text>
<text x="101.2" y="40.3" transform="rotate(-90 101.2 40.3)">LSP_O</text>
<text x="69.5" y="43.2">LMICP</text>
<text x="69.5" y="46.1">LMICN</text>
<text x="80.9" y="42.7" transform="rotate(-90 80.9 42.7)">MICBIAS</text>
<text x="98.3" y="42.7" transform="rotate(-90 98.3 42.7)">VDDSPK</text>
<text x="99.5" y="43.2">VSSSPK</text>
<text x="101.2" y="46.1">RSP_O</text>
<text x="69.5" y="49">LLIN/GPIO2</text>
<text x="69.5" y="51.9">RMICP</text>
<text x="97.6" y="51.9">AUXOUT1</text>
<text x="97.6" y="49">AUXOUT2</text>
<text x="69.5" y="54.7">RMICN</text>
<text x="69.5" y="57.6">RLIN/GPIO3</text>
<text x="100.1" y="54.7">RAUXIN</text>
<text x="100.6" y="57.6">LAUXIN</text>
<text x="69.5" y="60.5">FS</text>
<text x="69.5" y="63.4">BCLK</text>
<text x="102.2" y="60.5">MODE</text>
<text x="103.6" y="63.4">SDIO</text>
<text x="80.9" y="72.4" transform="rotate(-90 80.9 72.4)">ADCOUT</text>
<text x="83.8" y="72.4" transform="rotate(-90 83.8 72.4)">DACIN</text>
<text x="86.7" y="72.4" transform="rotate(-90 86.7 72.4)">MCLK</text>
<text x="89.6" y="72.4" transform="rotate(-90 89.6 72.4)">VSSD</text>
<text x="92.5" y="72.4" transform="rotate(-90 92.5 72.4)">VDDC</text>
<text x="95.4" y="72.4" transform="rotate(-90 95.4 72.4)">VDDB</text>
<text x="98.3" y="72.4" transform="rotate(-90 98.3 72.4)">CSB/GPIO1</text>
<text x="101.2" y="72.4" transform="rotate(-90 101.2 72.4)">SCLK</text>
<text x="144.8" y="80.8">1</text>
<text x="144.8" y="83.7">2</text>
<text x="60.9" y="161.9">RO</text>
<text x="72.7" y="161.9">VCC</text>
<text x="60.9" y="164.8">RE</text>
<text x="60.9" y="167.7">DE</text>
<text x="76.5" y="164.8">B</text>
<text x="76.5" y="167.7">A</text>
<text x="147.7" y="167.7">1</text>
<text x="147.7" y="164.8">2</text>
<text x="60.9" y="170.6">DI</text>
<text x="72.4" y="170.6">GND</text>
</g>
<text font-size="2.5" x="175.2" y="197.7">Size</text>
<text font-size="2.4" fill="#00f" x="87.2" y="52.6">EPAD</text>
<text font-size="2.3" fill="#000080" x="13.1" y="41.2">MIC</text>
<g font-size="2.3">
<text x="4.4" y="44.1">9.7D2.54mm</text>
<text x="178.1" y="200.4">A</text>
<text x="187.1" y="206.2">Friday, August 07, 2020</text>
<text x="247.6" y="206.2">7</text>
<text x="265" y="206.2">13</text>
</g>
<g font-size="1">
<text x="29.3" y="1.1">5</text>
<text x="84.9" y="1.1">4</text>
<text x="140.5" y="1.1">3</text>
<text x="196.1" y="1.1">2</text>
<text x="251.7" y="1.1">1</text>
<text x=".4" y="28.1">D</text>
<text x="279.8" y="28.1">D</text>
<text x=".4" y="79.5">C</text>
<text x="279.8" y="79.5">C</text>
<text x=".4" y="130.9">B</text>
<text x="279.8" y="130.9">B</text>
<text x=".4" y="182.3">A</text>
<text x="279.8" y="182.3">A</text>
<text x="29.3" y="208.2">5</text>
<text x="84.9" y="208.2">4</text>
<text x="140.5" y="208.2">3</text>
<text x="196.1" y="208.2">2</text>
<text x="251.7" y="208.2">1</text>
</g>
</svg>
